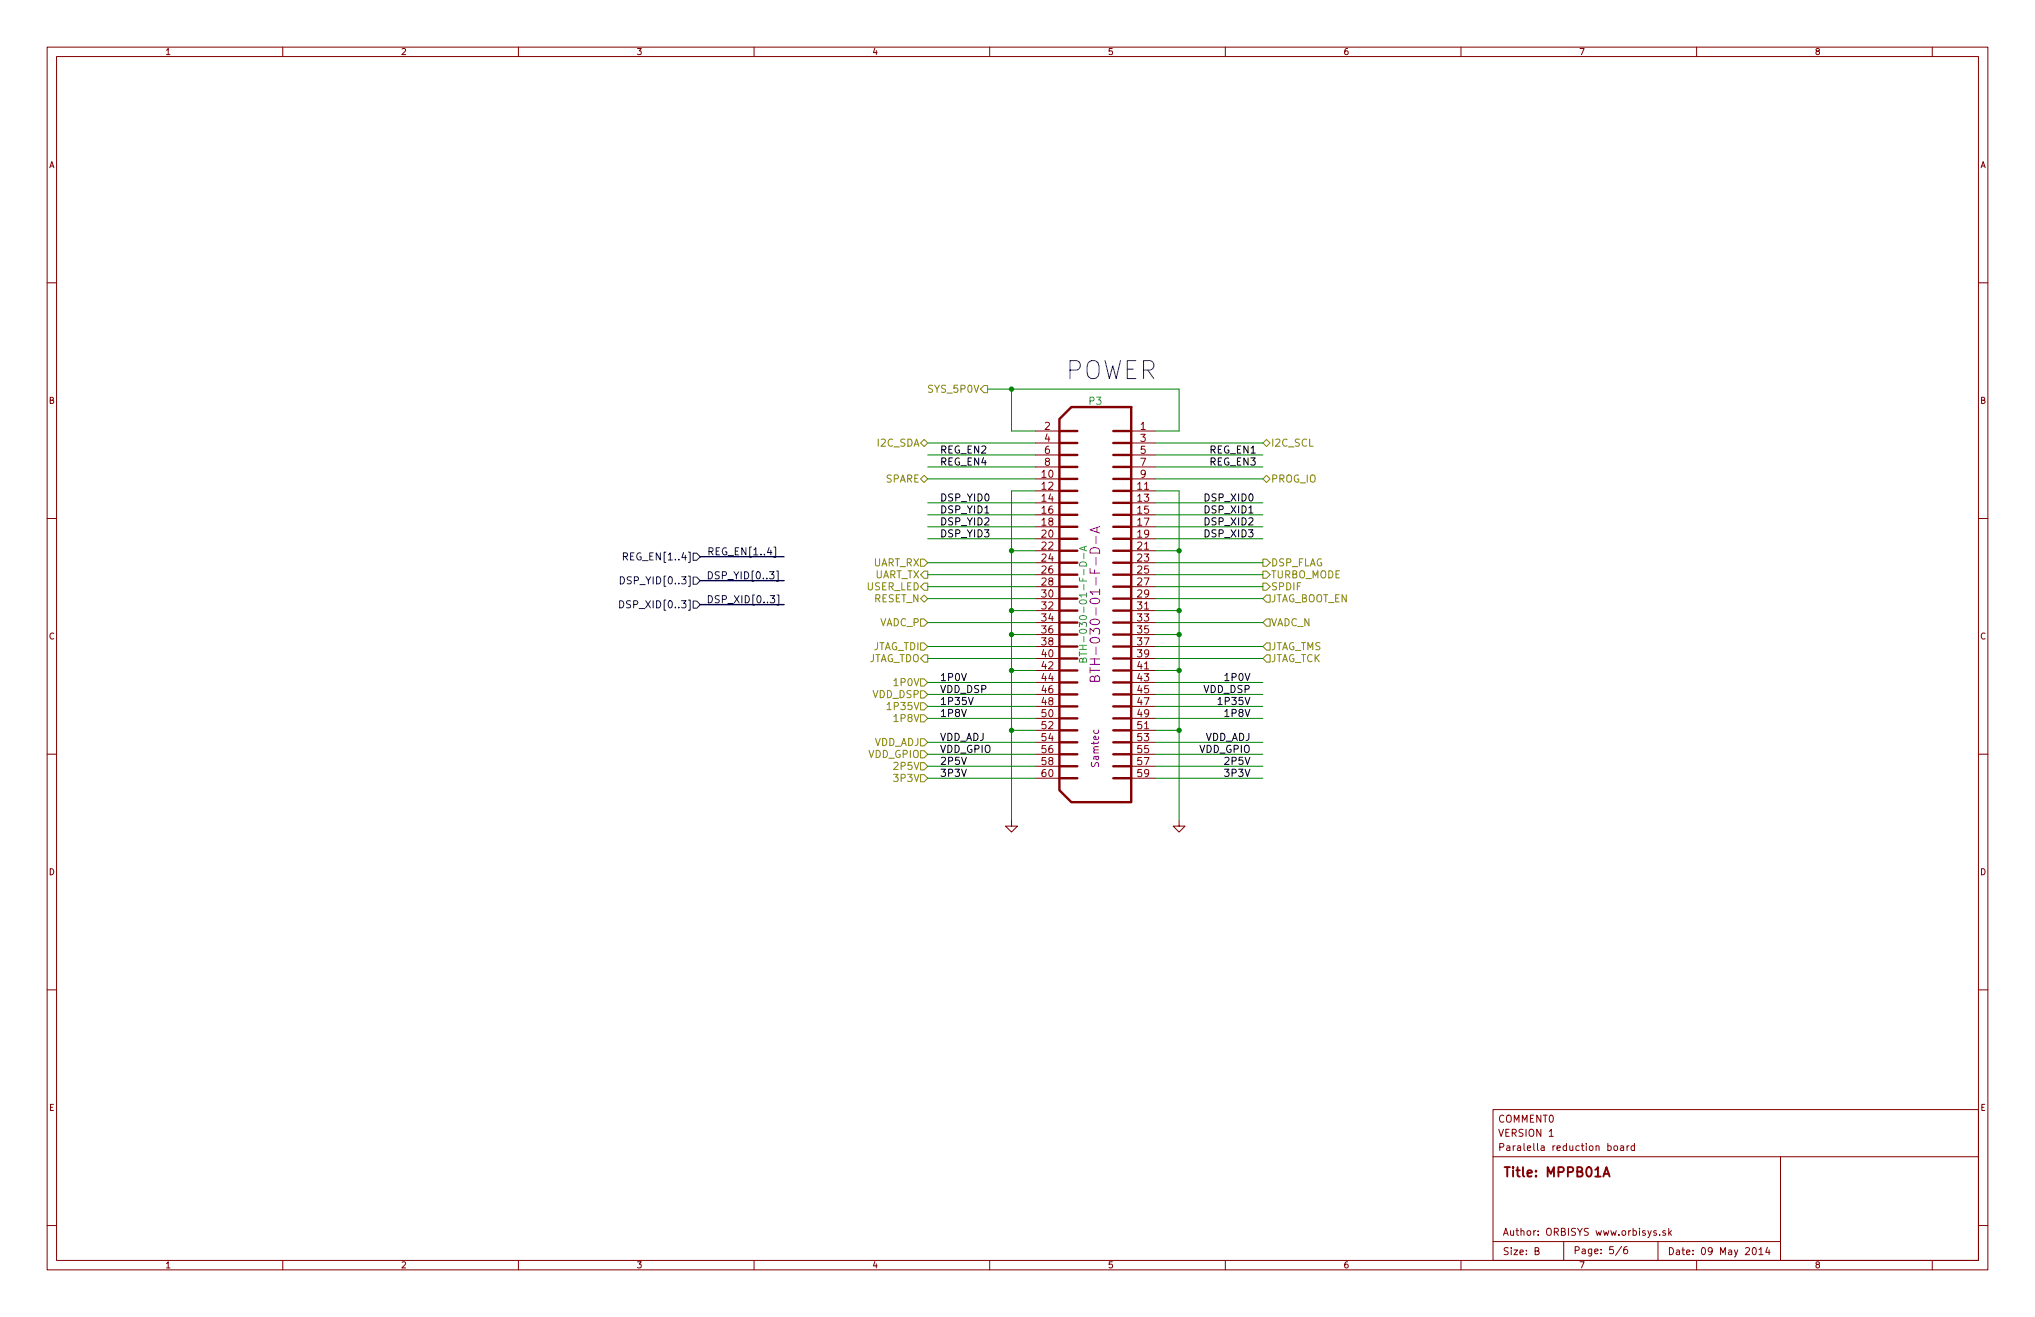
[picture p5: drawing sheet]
<svg xmlns="http://www.w3.org/2000/svg" width="432mm" height="279mm" viewBox="0 0 432 279" stroke-linecap="round" stroke-linejoin="round" font-family="sans-serif">
<g fill="none" stroke="#840000" stroke-width=".21">
<path d="M10 10h411.8v259.4h-411.8zM12 12h407.8v255.4h-407.8zM60 10v2M110 10v2M160 10v2M210 10v2M260 10v2M310 10v2M360 10v2M410 10v2M10 60h2M419.8 60h2"/>
<path d="M219.7 91.4h5.1M219.7 94h5.1M219.7 96.5h5.1M219.7 99.1h5.1M240 91.4h5.1M240 94h5.1M240 96.5h5.1M240 99.1h5.1M10 110h2M219.7 101.6h5.1M219.7 104.1h5.1M219.7 106.7h5.1"/>
<path d="M219.7 109.2h5.1M219.7 111.8h5.1M219.7 114.3h5.1M219.7 116.8h5.1M219.7 119.4h5.1M240 101.6h5.1M240 104.1h5.1M240 106.7h5.1M240 109.2h5.1M240 111.8h5.1M240 114.3h5.1M240 116.8h5.1"/>
<path d="M240 119.4h5.1M419.8 110h2M219.7 121.9h5.1M219.7 124.5h5.1M219.7 127h5.1M219.7 129.5h5.1M219.7 132.1h5.1M219.7 134.6h5.1M219.7 137.2h5.1M219.7 139.7h5.1M240 121.9h5.1M240 124.5h5.1"/>
<path d="M240 127h5.1M240 129.5h5.1M240 132.1h5.1M240 134.6h5.1M240 137.2h5.1M240 139.7h5.1M10 160h2M219.7 142.2h5.1M219.7 144.8h5.1M219.7 147.3h5.1M219.7 149.9h5.1M219.7 152.4h5.1"/>
<path d="M219.7 154.9h5.1M219.7 157.5h5.1M240 142.2h5.1M240 144.8h5.1M240 147.3h5.1M240 149.9h5.1M240 152.4h5.1M240 154.9h5.1M240 157.5h5.1M419.8 160h2M214.6 174v1.3h1.3l-1.3 1.2-1.2-1.2h1.2M219.7 160h5.1"/>
<path d="M219.7 162.6h5.1M219.7 165.1h5.1M240 160h5.1M240 162.6h5.1M240 165.1h5.1M250.2 174v1.3h1.3l-1.3 1.2-1.3-1.2h1.3M10 210h2M419.8 210h2M316.8 235.4h103v32h-103zM10 260h2M316.8 245.4h103M328.7 241.1h.9"/>
<path d="M341.2 243.1h.4l.3 .3-.2 .6h-.5M342.6 243.1h.3l.3 .3v.4l-.3 .3-.3-.1-.2-.2zM343.9 243.1h.5l.1 1M344.5 243.4l-.5 .1-.2 .2 .2 .4 .5-.1M345.2 243.1v1M345.7 243.1l-.5 .3M346.8 243.1h-.4l-.3 .3 .1 .6h.6M346.8 242.6v1.5M377.8 245.4v22M419.8 260h2M60 267.4v2M110 267.4v2"/>
<path d="M160 267.4v2M210 267.4v2M260 267.4v2M310 267.4v2M316.8 263.4h61M325.7 265.4l.7-.1 .1-.2-.1-.3-.7-.1v1.5h.6l.2-.2 .1-.3-.4-.3M331.8 263.4v4M344.1 264.4l-1.3 1.9M345.2 264.5h-.4a1.01 1.01 0 0 0 0 1.5l.5-.2 .1-.5-.3-.3h-.3l-.3 .3M351.4 261.1h-.3l-.2 .2v.2l.5 .1v.4h-.5M351.8 263.4v4M352.2 261.9v.2"/>
<path d="M353.4 261.1h-.4l-.2 .2 .1 .2 .5 .1v.4h-.6M354.1 260.6v1.5M354.2 261.5l.5 .6M354.7 261.1l-.6 .5M360 267.4v2M372 264.7h.2a.8 .8 0 0 1 .5 .7 .8 .8 0 0 1-.5 .8 1 1 0 0 1-.2-1.5zM373.2 265.1l.5-.4v1.5M373.2 266.2h.9M375 264.6l-.3 1.1h.9M375.4 265.2v1M395.8 267.4h.1M410 267.4v2"/>
</g>
<path d="M340.2 249.6l.7-2 .6 2M340.4 249h.9" fill="none" stroke="#840000" stroke-width=".4"/>
<g fill="none" stroke="#840000" stroke-width=".51">
<path d="M224.8 88.9l2.5-2.5h12.7v83.8h-12.7l-2.5-2.6zM224.8 99.1h3.8M224.8 96.5h3.8M224.8 94h3.8M224.8 91.4h3.8M236.2 99.1h3.8M236.2 96.5h3.8M236.2 94h3.8M236.2 91.4h3.8M224.8 119.4h3.8M224.8 116.8h3.8M224.8 114.3h3.8"/>
<path d="M224.8 111.8h3.8M224.8 109.2h3.8M224.8 106.7h3.8M224.8 104.1h3.8M224.8 101.6h3.8M236.2 119.4h3.8M236.2 116.8h3.8M236.2 114.3h3.8M236.2 111.8h3.8M236.2 109.2h3.8M236.2 106.7h3.8M236.2 104.1h3.8"/>
<path d="M236.2 101.6h3.8M224.8 139.7h3.8M224.8 137.2h3.8M224.8 134.6h3.8M224.8 132.1h3.8M224.8 129.5h3.8M224.8 127h3.8M224.8 124.5h3.8M224.8 121.9h3.8M236.2 139.7h3.8M236.2 137.2h3.8M236.2 134.6h3.8"/>
<path d="M236.2 132.1h3.8M236.2 129.5h3.8M236.2 127h3.8M236.2 124.5h3.8M236.2 121.9h3.8M224.8 157.5h3.8M224.8 154.9h3.8M224.8 152.4h3.8M224.8 149.9h3.8M224.8 147.3h3.8M224.8 144.8h3.8M224.8 142.2h3.8"/>
<path d="M236.2 157.5h3.8M236.2 154.9h3.8M236.2 152.4h3.8M236.2 149.9h3.8M236.2 147.3h3.8M236.2 144.8h3.8M236.2 142.2h3.8M224.8 165.1h3.8M224.8 162.6h3.8M224.8 160h3.8M236.2 165.1h3.8M236.2 162.6h3.8"/>
<path d="M236.2 160h3.8"/>
</g>
<path d="M230 117.4v1.1M230.1 116v.7M230.6 115.9l-1.6 .5 1.6 .5M229 138.3v.9M229 138.7h1.6M229.8 140l.3-.4 .3 .1 .2 .2v.6h-1.6l.2-.8h.3l.2 .1 .1 .7" fill="none" stroke="#008484" stroke-width=".21"/>
<path d="M232.6 113.8v1.5M232.7 111.9v1M233.3 111.7l-2 .7 2 .7M231.3 141.6v1.2M231.3 142.2h2M232.3 143.8a.54 .54 0 0 1 .5-.5 .54 .54 0 0 1 .5 .5v.7h-2v-.7l.2-.2 .4-.1 .3 .2 .1 .8" fill="none" stroke="#840084" stroke-width=".21"/>
<path d="M132.3 118.1l.7-.1 .2-.2-.1-.4-.8-.1v1.5M132.6 118.1l.6 .7M147.1 117.3h.7l.8 .8-.8 .8h-.7zM150.4 117l.8-.1 .1-.2-.1-.4-.8-.1v1.5M150.8 117l.5 .7M131.5 127.4a.77 .77 0 0 1 .9 .8 .77 .77 0 0 1-.9 .8zM131.6 122.4a.77 .77 0 0 1 .9 .7 .77 .77 0 0 1-.9 .8zM147.1 122.4h.7l.8 .8-.8 .8h-.7zM147.1 127.5h.7l.8 .8-.8 .7h-.7zM163.4 126.4h1l-.5 .5 .4 .2v.6l-.2 .2-.7-.2M164.7 121.1h.4v2.2h-.4M164.9 126.2h.3v2.2h-.3" fill="none" stroke="#000084" stroke-width=".21"/>
<g fill="none" stroke="#848400" stroke-width=".21">
<path d="M196.1 93.2l.7 .8-.7 .7-.8-.7zM208.8 81.8h.7v1.5h-.7l-.8-.7zM268 94l.7-.8 .8 .8-.8 .7zM195.3 118.6h.8l.7 .8-.7 .7h-.8zM196.1 100.8l.7 .8-.7 .8-.8-.8zM268 101.6l.7-.8 .8 .8-.8 .8zM268 118.6h.7l.8 .8-.8 .7h-.7zM195.3 131.3h.8l.7 .8-.7 .7h-.8zM195.3 127l.8-.8 .7 .8-.7 .8zM195.3 136.4h.8l.7 .8-.7 .7h-.8zM196.1 121.2h.7v1.5h-.7l-.8-.8zM196.1 123.7h.7v1.5h-.7l-.8-.7z"/>
<path d="M196.1 138.9h.7v1.6h-.7l-.8-.8zM268 121.2h.7l.8 .7-.8 .8h-.7zM268 132.1l.7-.8h.8v1.5h-.8zM268 123.7h.7l.8 .8-.8 .7h-.7zM268.7 126.2h.8v1.6h-.8l-.7-.8zM268.7 138.9h.8v1.6h-.8l-.7-.8zM268.7 136.4h.8v1.5h-.8l-.7-.7zM188.2 149.5l.5-.5v1.5M188.2 150.5h.9M195.3 149.1h.8l.7 .8-.7 .7h-.8zM195.3 156.7h.8l.7 .8-.7 .7h-.8zM195.3 159.3h.8l.7 .7-.7 .8h-.8z"/>
<path d="M195.3 146.6h.8l.7 .7-.7 .8h-.8zM195.3 151.6h.8l.7 .8-.7 .8h-.8zM195.3 144h.8l.7 .8-.7 .7h-.8zM195.3 161.8h.8l.7 .8-.7 .7h-.8zM195.3 164.3h.8l.7 .8-.7 .8h-.8z"/>
</g>
<path d="M265 108.8h.9M205.5 148l.5 1.5 .5-1.5M258.5 148.4l.4-.4v1.5M258.5 149.5h.8" fill="none" stroke="#000" stroke-width=".21"/>
<path d="M148.6 118.1h17.8M148.6 123.2h17.8M148.6 128.3h17.8" fill="none" stroke="#000084" stroke-width=".3"/>
<g fill="none" stroke="#008400" stroke-width=".21">
<path d="M196.8 94h22.9M196.8 96.5h22.9M196.8 99.1h22.9M209.5 82.6h40.7v8.8h-5.1M214.6 82.6v8.8h5.1M245.1 94h22.9M245.1 96.5h22.9M245.1 99.1h22.9M196.8 114.3h22.9M196.8 111.8h22.9M196.8 109.2h22.9M196.8 119.4h22.9"/>
<path d="M196.8 101.6h22.9M196.8 106.7h22.9M214.6 116.8h5.1M219.7 104.1h-5.1v69.9M245.1 104.1h5.1v69.9M245.1 114.3h22.9M245.1 111.8h22.9M245.1 109.2h22.9M245.1 119.4h22.9M245.1 116.8h5.1M245.1 101.6h22.9M245.1 106.7h22.9"/>
<path d="M196.8 124.5h22.9M196.8 121.9h22.9M196.8 127h22.9M196.8 132.1h22.9M196.8 139.7h22.9M196.8 137.2h22.9M214.6 129.5h5.1M214.6 134.6h5.1M245.1 124.5h22.9M245.1 129.5h5.1M245.1 121.9h22.9M245.1 127h22.9"/>
<path d="M245.1 132.1h22.9M245.1 139.7h22.9M245.1 137.2h22.9M245.1 134.6h5.1M196.8 157.5h22.9M196.8 149.9h22.9M196.8 144.8h22.9M196.8 152.4h22.9M196.8 147.3h22.9M214.6 142.2h5.1M214.6 154.9h5.1M245.1 142.2h5.1"/>
<path d="M245.1 157.5h22.9M245.1 149.9h22.9M245.1 154.9h5.1M245.1 144.8h22.9M245.1 152.4h22.9M245.1 147.3h22.9M196.8 165.1h22.9M196.8 160h22.9M196.8 162.6h22.9M245.1 165.1h22.9M245.1 160h22.9M245.1 162.6h22.9"/>
</g>
<g fill="#008400" stroke="#008400" stroke-width=".21">
<circle cx="250.2" cy="129.5" r=".46"/>
<circle cx="250.2" cy="134.6" r=".46"/>
<circle cx="250.2" cy="154.9" r=".46"/>
<circle cx="250.2" cy="142.2" r=".46"/>
<circle cx="214.6" cy="82.6" r=".46"/>
<circle cx="214.6" cy="129.5" r=".46"/>
<circle cx="214.6" cy="134.6" r=".46"/>
<circle cx="214.6" cy="116.8" r=".46"/>
<circle cx="214.6" cy="142.2" r=".46"/>
<circle cx="214.6" cy="154.9" r=".46"/>
<circle cx="250.2" cy="116.8" r=".46"/>
</g>
<text font-size="5.3" fill="#0000c2" x="226.1" y="80.5">POWER</text>
<text font-size="2.8" fill="#840084" x="233.4" y="140.4" transform="rotate(-90 233.4 140.4)">BTH-030-01-F-D-A</text>
<text font-size="2.8" fill="#840000" x="318.8" y="249.7">Title: MPPB01A</text>
<g font-size="2.1" fill="#848400">
<text x="197.3" y="83.3">SYS_5P0V</text>
<text x="186.2" y="94.7">I2C_SDA</text>
<text x="269.6" y="94.7">I2C_SCL</text>
<text x="187.9" y="102.4">SPARE</text>
<text x="269.6" y="102.4">PROG_IO</text>
<text x="183.9" y="125.2">USER_LED</text>
<text x="185.2" y="120.1">UART_RX</text>
<text x="185.4" y="122.7">UART_TX</text>
<text x="269.6" y="122.7">TURBO_MODE</text>
<text x="269.6" y="120.1">DSP_FLAG</text>
<text x="269.6" y="125.2">SPDIF</text>
<text x="185.4" y="127.8">RESET_N</text>
<text x="269.6" y="127.8">JTAG_BOOT_EN</text>
<text x="184.9" y="137.9">JTAG_TDI</text>
<text x="186.6" y="132.8">VADC_P</text>
<text x="269.6" y="137.9">JTAG_TMS</text>
<text x="269.6" y="132.8">VADC_N</text>
<text x="183.9" y="140.5">JTAG_TDO</text>
<text x="269.6" y="140.5">JTAG_TCK</text>
<text x="185.2" y="148.1">VDD_DSP</text>
<text x="190" y="145.5">1P0V</text>
<text x="188.8" y="150.6">1P35V</text>
<text x="190" y="153.2">1P8V</text>
<text x="184.2" y="160.8">VDD_GPIO</text>
<text x="185.3" y="158.2">VDD_ADJ</text>
<text x="190" y="163.3">2P5V</text>
<text x="190" y="165.9">3P3V</text>
</g>
<g font-size="2.1" fill="#008484">
<text x="231.1" y="85.9">P3</text>
<text x="230.6" y="137.3" transform="rotate(-90 230.6 137.3)">BTH-030-01-F-D-A</text>
</g>
<g font-size="2.1" fill="#840000">
<text x="221.7" y="91.2">2</text>
<text x="221.7" y="93.7">4</text>
<text x="242" y="91.2">1</text>
<text x="242" y="93.7">3</text>
<text x="221.1" y="101.3">10</text>
<text x="221.7" y="96.3">6</text>
<text x="221.7" y="98.8">8</text>
<text x="242" y="96.3">5</text>
<text x="242" y="98.8">7</text>
<text x="242" y="101.3">9</text>
<text x="221.1" y="103.9">12</text>
<text x="221.1" y="106.4">14</text>
<text x="241.4" y="103.9">11</text>
<text x="241.4" y="106.4">13</text>
<text x="221.1" y="109">16</text>
<text x="221.1" y="111.5">18</text>
<text x="241.4" y="109">15</text>
<text x="241.4" y="111.5">17</text>
<text x="221.1" y="114">20</text>
<text x="221.1" y="116.6">22</text>
<text x="221.1" y="119.1">24</text>
<text x="241.4" y="114">19</text>
<text x="241.4" y="116.6">21</text>
<text x="241.4" y="119.1">23</text>
<text x="221.1" y="121.7">26</text>
<text x="221.1" y="124.2">28</text>
<text x="241.4" y="121.7">25</text>
<text x="241.4" y="124.2">27</text>
<text x="221.1" y="126.7">30</text>
<text x="221.1" y="129.3">32</text>
<text x="221.1" y="131.8">34</text>
<text x="241.4" y="126.7">29</text>
<text x="241.4" y="129.3">31</text>
<text x="241.4" y="131.8">33</text>
<text x="221.1" y="134.4">36</text>
<text x="221.1" y="136.9">38</text>
<text x="241.4" y="134.4">35</text>
<text x="241.4" y="136.9">37</text>
<text x="221.1" y="139.4">40</text>
<text x="221.1" y="142">42</text>
<text x="241.4" y="139.4">39</text>
<text x="241.4" y="142">41</text>
<text x="221.1" y="144.5">44</text>
<text x="221.1" y="147.1">46</text>
<text x="221.1" y="149.6">48</text>
<text x="241.4" y="144.5">43</text>
<text x="241.4" y="147.1">45</text>
<text x="241.4" y="149.6">47</text>
<text x="221.1" y="152.1">50</text>
<text x="221.1" y="154.7">52</text>
<text x="241.4" y="152.1">49</text>
<text x="241.4" y="154.7">51</text>
<text x="221.1" y="157.2">54</text>
<text x="221.1" y="159.8">56</text>
<text x="241.4" y="157.2">53</text>
<text x="241.4" y="159.8">55</text>
<text x="221.1" y="162.3">58</text>
<text x="221.1" y="164.8">60</text>
<text x="241.4" y="162.3">57</text>
<text x="241.4" y="164.8">59</text>
<text x="317.8" y="238.1">COMMENT0</text>
<text x="317.8" y="241.1">VERSION 1</text>
<text x="317.8" y="244.1">Paralella reduction board</text>
<text x="318.8" y="262.1">Author: ORBISYS www.orbisys.sk</text>
<text x="318.8" y="266.2">Size: B</text>
<text x="333.8" y="266">Page: 5/6</text>
<text x="353.8" y="266.2">Date: 09 May 2014</text>
</g>
<g font-size="2.1">
<text x="199.4" y="98.7">REG_EN4</text>
<text x="199.4" y="96.2">REG_EN2</text>
<text x="256.5" y="96.2">REG_EN1</text>
<text x="256.5" y="98.7">REG_EN3</text>
<text x="199.4" y="106.4">DSP_YID0</text>
<text x="255.3" y="106.4">DSP_XID0</text>
<text x="199.4" y="114">DSP_YID3</text>
<text x="199.4" y="111.4">DSP_YID2</text>
<text x="199.4" y="108.9">DSP_YID1</text>
<text x="255.3" y="114">DSP_XID3</text>
<text x="255.3" y="111.4">DSP_XID2</text>
<text x="255.3" y="108.9">DSP_XID1</text>
<text x="199.4" y="144.5">1P0V</text>
<text x="199.4" y="149.5">1P35V</text>
<text x="199.4" y="147">VDD_DSP</text>
<text x="255.4" y="147">VDD_DSP</text>
<text x="259.1" y="149.5">1P35V</text>
<text x="260.2" y="144.5">1P0V</text>
<text x="199.4" y="152.1">1P8V</text>
<text x="260.2" y="152.1">1P8V</text>
<text x="199.4" y="157.2">VDD_ADJ</text>
<text x="199.4" y="159.7">VDD_GPIO</text>
<text x="254.5" y="159.7">VDD_GPIO</text>
<text x="255.5" y="157.2">VDD_ADJ</text>
<text x="199.4" y="162.2">2P5V</text>
<text x="199.4" y="164.8">3P3V</text>
<text x="260.2" y="162.2">2P5V</text>
<text x="260.2" y="164.8">3P3V</text>
</g>
<g font-size="2.1" fill="#000084">
<text x="133.3" y="118.9">REG_EN[1..4]</text>
<text x="151.4" y="117.8">REG_EN[1..4]</text>
<text x="132.9" y="124">DSP_YID[0..3]</text>
<text x="149.9" y="122.9">DSP_YID[0..3]</text>
<text x="132.9" y="129">DSP_XID[0..3]</text>
<text x="149.9" y="128">DSP_XID[0..3]</text>
</g>
<text font-size="2.1" fill="#840084" x="233.2" y="162.5" transform="rotate(-90 233.2 162.5)">Samtec</text>
<g font-size="1.8" fill="#840000">
<text x="35" y="11.7">1</text>
<text x="85" y="11.7">2</text>
<text x="135" y="11.7">3</text>
<text x="185" y="11.7">4</text>
<text x="235" y="11.7">5</text>
<text x="285" y="11.7">6</text>
<text x="335" y="11.7">7</text>
<text x="385" y="11.7">8</text>
<text x="10.3" y="35.6">A</text>
<text x="420.1" y="35.6">A</text>
<text x="10.3" y="85.7">B</text>
<text x="420.1" y="85.7">B</text>
<text x="10.3" y="135.6">C</text>
<text x="420.1" y="135.6">C</text>
<text x="10.3" y="185.7">D</text>
<text x="420.1" y="185.7">D</text>
<text x="10.4" y="235.7">E</text>
<text x="420.2" y="235.7">E</text>
<text x="35" y="269.1">1</text>
<text x="85" y="269.1">2</text>
<text x="135" y="269.1">3</text>
<text x="185" y="269.1">4</text>
<text x="235" y="269.1">5</text>
<text x="285" y="269.1">6</text>
<text x="335" y="269.1">7</text>
<text x="385" y="269.1">8</text>
</g>
</svg>
